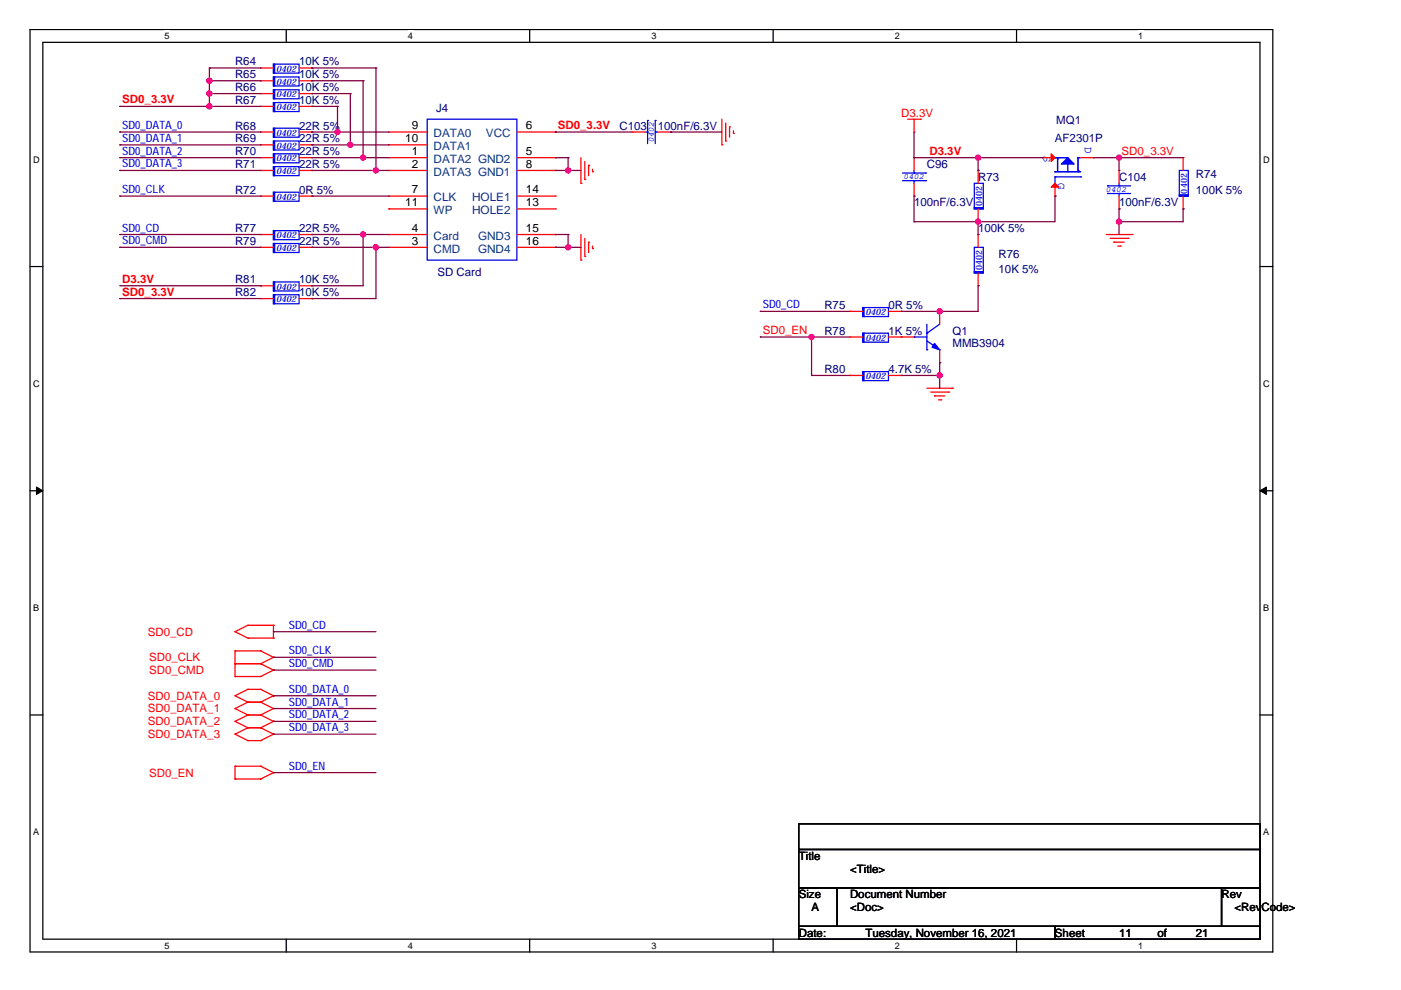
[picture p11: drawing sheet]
<svg xmlns="http://www.w3.org/2000/svg" width="297mm" height="210mm" viewBox="0 0 297 210" stroke-linecap="round" stroke-linejoin="round" font-family="sans-serif">
<path d="M6.4 6.3h263.5v195.5h-263.5zM9.1 9h258v190.1h-258z" fill="none" stroke="#000" stroke-width=".26"/>
<g fill="#fff">
<path d="M34.9 6.5h1.1v2.2h-1.1z"/>
<path d="M34.9 199.4h1.1v2.2h-1.1z"/>
</g>
<path d="M60.7 6.3v2.7M60.7 199.1v2.7" fill="none" stroke="#000" stroke-width=".26"/>
<g fill="#fff">
<path d="M86.5 6.5h1.1v2.2h-1.1z"/>
<path d="M86.5 199.4h1.1v2.2h-1.1z"/>
</g>
<path d="M112.3 6.3v2.7M112.3 199.1v2.7" fill="none" stroke="#000" stroke-width=".26"/>
<g fill="#fff">
<path d="M138.1 6.5h1.1v2.2h-1.1z"/>
<path d="M138.1 199.4h1.1v2.2h-1.1z"/>
</g>
<path d="M163.9 6.3v2.7M163.9 199.1v2.7" fill="none" stroke="#000" stroke-width=".26"/>
<g fill="#fff">
<path d="M189.7 6.5h1.1v2.2h-1.1z"/>
<path d="M189.7 199.4h1.1v2.2h-1.1z"/>
</g>
<path d="M215.5 6.3v2.7M215.5 199.1v2.7" fill="none" stroke="#000" stroke-width=".26"/>
<g fill="#fff">
<path d="M241.3 6.5h1.1v2.2h-1.1z"/>
<path d="M241.3 199.4h1.1v2.2h-1.1z"/>
<path d="M7.1 32.7h1.3v2.2h-1.3z"/>
<path d="M267.8 32.7h1.4v2.2h-1.4z"/>
<path d="M7.1 80.3h1.3v2.1h-1.3z"/>
<path d="M267.8 80.3h1.4v2.1h-1.4z"/>
</g>
<path d="M6.4 56.5h2.7M267.1 56.5h2.8" fill="none" stroke="#000" stroke-width=".26"/>
<g fill="#fff">
<path d="M7.1 127.8h1.2v2.2h-1.2z"/>
<path d="M267.8 127.8h1.3v2.2h-1.3z"/>
</g>
<path d="M6.4 104.1h2.7M267.1 104.1h2.8" fill="none" stroke="#000" stroke-width=".26"/>
<g fill="#000" stroke="#000" stroke-width=".21">
<path d="M7.7 103.3l1.4 .8-1.4 .7z" fill-rule="evenodd"/>
<path d="M267.1 104.1l1.4-.8v1.5z" fill-rule="evenodd"/>
</g>
<g fill="#fff">
<path d="M7.1 175.3h1.2v2.2h-1.2z"/>
<path d="M267.8 175.3h1.3v2.2h-1.3z"/>
</g>
<path d="M6.4 151.6h2.7M267.1 151.6h2.8M169.4 174.7h97.7v5.4h-97.7zM169.4 180.1h97.7v8.2h-97.7zM169.4 188.3h8.1v8.1h-8.1zM169.4 196.4h54.3v2.7h-54.3zM177.5 188.3h81.5v8.1h-81.5zM223.7 196.4h43.4v2.7h-43.4zM259 188.3h8.1v8.1h-8.1z" fill="none" stroke="#000" stroke-width=".26"/>
<g fill="none" stroke="#f00" stroke-width=".26">
<path d="M55.3 14.4h.1M55.3 19.8h.1M55.3 17.1h.1M55.3 14.4h2.7M55.3 19.8h2.7M55.3 17.1h2.7M63.4 14.4h2.7M63.4 19.8h2.7M63.4 17.1h2.7M66.1 14.4h.1M66.1 19.8h.1M66.1 17.1h.1"/>
<path d="M55.3 30.7h.1M55.3 33.4h.1M55.3 28h.1M55.3 36.1h.1M55.3 22.6h.1M55.3 30.7h2.7M55.3 33.4h2.7M55.3 28h2.7M55.3 36.1h2.7M55.3 22.6h2.7M63.4 30.7h2.7M63.4 33.4h2.7"/>
<path d="M63.4 28h2.7M63.4 36.1h2.7M63.4 22.6h2.7M66.1 30.7h.1M66.1 33.4h.1M66.1 28h.1M66.1 36.1h.1M66.1 22.6h.1M82.4 36.1h.1M82.4 28h.1M82.4 30.7h.1M82.4 33.4h.1"/>
<path d="M82.4 30.7h8.2M82.4 33.4h8.2M82.4 28h8.2M82.4 36.1h8.2M109.6 33.4h8.1M109.6 28h8.1M109.6 36.1h8.1M117.7 28h.1M117.7 36.1h.1M117.7 33.4h.1M123.2 38.9h.1M123.2 33.4v5.5"/>
<path d="M124 38h.1M124 34.2v3.8M124.8 35h.1M124.8 35v2.2M125.6 36.4h.1M125.6 35.9v.5M134 28h.1M134 28h2.8M139.5 28h2.7M142.2 28h.1M153.1 30.7h.1M153.1 25.3v5.4"/>
<path d="M153.9 29.9h.1M153.9 26.1v3.8M154.7 26.9h.1M154.7 26.9v2.2M155.5 28.3h.1M155.5 27.7v.6M192.4 25.3h2.8M193.8 28h.1M193.8 33.4h.1M193.8 25.3v2.7M193.8 33.4v2.7M193.8 38.9v2.7"/>
<path d="M195.2 25.3h.1M207.4 36.1h.1M207.4 36.1v2.8M221 33.4h.1M221 33.4h2.7M223.7 38.9v2.7M229.1 33.4h2.7M231.8 33.4h.1M237.3 36.1h.1M237.3 36.1v2.8M250.8 33.4h.1M250.8 33.4v2.7"/>
<path d="M55.3 49.7h.1M55.3 52.4h.1M55.3 41.6h.1M55.3 49.7h2.7M55.3 52.4h2.7M55.3 41.6h2.7M63.4 49.7h2.7M63.4 52.4h2.7M63.4 41.6h2.7M66.1 49.7h.1M66.1 52.4h.1M66.1 41.6h.1"/>
<path d="M82.4 41.6h.1M82.4 52.4h.1M82.4 44.3h.1M82.4 49.7h.1M82.4 49.7h8.2M82.4 52.4h8.2M82.4 41.6h8.2M82.4 44.3h8.2M109.6 49.7h8.1M109.6 52.4h8.1M109.6 41.6h8.1M109.6 44.3h8.1"/>
<path d="M117.7 44.3h.1M117.7 41.6h.1M117.7 49.7h.1M117.7 52.4h.1M123.2 55.2h.1M123.2 49.7v5.5M124 54.3h.1M124 50.5v3.8M124.8 51.3h.1M124.8 51.3v2.2M125.6 52.7h.1M125.6 52.2v.5"/>
<path d="M193.8 41.6h.1M207.4 47h.1M207.4 49.7h.1M207.4 44.3v2.7M207.4 49.7v2.7M207.4 57.9v2.7M223.7 41.6h.1M234.5 49.7h5.5M235.4 50.5h3.8M236.2 51.3h.1M236.2 51.3h2.2M237 52.2h.5"/>
<path d="M237.3 44.3h.1M237.3 41.6v2.7M237.5 52.2h.1M239.2 50.5h.1M240 49.7h.1M250.8 44.3h.1M250.8 41.6v2.7M55.3 63.3h.1M55.3 60.6h.1M55.3 63.3h2.7M55.3 60.6h2.7M63.4 63.3h2.7"/>
<path d="M63.4 60.6h2.7M66.1 63.3h.1M66.1 60.6h.1M180.2 79.6h.1M180.2 71.5h.1M180.2 66h.1M180.2 79.6h2.7M180.2 71.5h2.7M180.2 66h2.7M188.4 79.6h2.7M188.4 71.5h5.4M188.4 66h2.7"/>
<path d="M191.1 79.6h.1M191.1 71.5h.1M191.1 66h.1M199.2 66h.1M199.2 76.9h.1M199.2 66v2.7M199.2 74.2v2.7M207.4 60.6h.1M196.5 82.3h5.4M197.3 83.1h3.8M198.1 83.9h.1M198.1 83.9h2.2"/>
<path d="M199 84.8h.5M199.5 84.8h.1M201.1 83.1h.1M201.9 82.3h.1M49.8 133.9h.1M49.8 138h.1M49.8 133.9l2.7 1.4M49.8 138h5.5M49.8 138v5.4M52.5 132.6h.1M52.5 135.3h.1M52.5 132.6l-2.7 1.3"/>
<path d="M52.5 132.6h5.5M52.5 135.3h5.5M55.3 138h.1M55.3 138l2.7 1.4M58 132.6h.1M58 135.3h.1M58 139.4h.1M58 132.6v2.7M58 139.4l-2.7 1.3M49.8 147.5h.1M49.8 140.7h.1M49.8 143.4h.1"/>
<path d="M49.8 150.2h.1M49.8 152.9h.1M49.8 155.7h.1M49.8 147.5l2.7 1.4M49.8 140.7h5.5M49.8 143.4h5.5M49.8 150.2l2.7 1.4M49.8 152.9l2.7 1.4M49.8 155.7l2.7 1.3M52.5 146.2h.1M52.5 148.9h.1M52.5 151.6h.1"/>
<path d="M52.5 154.3h.1M52.5 157h.1M52.5 146.2l-2.7 1.3M52.5 146.2h2.8M52.5 148.9h2.8M52.5 148.9l-2.7 1.3M52.5 151.6h2.8M52.5 151.6l-2.7 1.3M52.5 154.3h2.8M52.5 154.3l-2.7 1.4M52.5 157h2.8M55.3 146.2h.1"/>
<path d="M55.3 148.9h.1M55.3 140.7h.1M55.3 143.4h.1M55.3 151.6h.1M55.3 154.3h.1M55.3 157h.1M55.3 146.2l2.7 1.3M55.3 140.7l2.7 1.4M55.3 148.9l2.7 1.3M55.3 151.6l2.7 1.3M55.3 154.3l2.7 1.4M58 147.5h.1"/>
<path d="M58 142.1h.1M58 150.2h.1M58 152.9h.1M58 155.7h.1M58 147.5l-2.7 1.4M58 142.1l-2.7 1.3M58 150.2l-2.7 1.4M58 152.9l-2.7 1.4M58 155.7l-2.7 1.3M49.8 162.5h.1M49.8 165.2h.1M49.8 162.5v2.7"/>
<path d="M49.8 162.5h5.5M49.8 165.2h5.5M55.3 162.5h.1M55.3 165.2h.1M55.3 162.5l2.7 1.3M58 163.8h.1M58 163.8l-2.7 1.4"/>
</g>
<g fill="#00f" stroke="#00f" stroke-width=".26">
<path d="M58 29.9h.2v1.9h-.2z" fill-rule="evenodd"/>
<path d="M58 13.6h.2v1.9h-.2z" fill-rule="evenodd"/>
<path d="M58 48.9h.2v1.9h-.2z" fill-rule="evenodd"/>
<path d="M58 62.5h.2v1.9h-.2z" fill-rule="evenodd"/>
<path d="M226.4 33.4l1.4 1.4h-2.8z" fill-rule="evenodd"/>
<path d="M58 19h.2v1.9h-.2z" fill-rule="evenodd"/>
<path d="M182.9 78.8h.3v1.9h-.3z" fill-rule="evenodd"/>
<path d="M58 32.6h.2v1.9h-.2z" fill-rule="evenodd"/>
<path d="M58 51.6h.2v1.9h-.2z" fill-rule="evenodd"/>
<path d="M182.9 70.6h.3v1.9h-.3z" fill-rule="evenodd"/>
<path d="M250 41.3h1.9v.3h-1.9z" fill-rule="evenodd"/>
<path d="M206.6 44h1.9v.3h-1.9z" fill-rule="evenodd"/>
<path d="M58 59.8h.2v1.9h-.2z" fill-rule="evenodd"/>
<path d="M198.1 72.8l1.1 1.4-1.6-.6z" fill-rule="evenodd"/>
<path d="M58 27.2h.2v1.9h-.2z" fill-rule="evenodd"/>
<path d="M58 35.3h.2v1.9h-.2z" fill-rule="evenodd"/>
<path d="M58 16.3h.2v1.9h-.2z" fill-rule="evenodd"/>
<path d="M58 21.7h.2v2h-.2z" fill-rule="evenodd"/>
<path d="M206.6 57.6h1.9v.3h-1.9z" fill-rule="evenodd"/>
<path d="M58 40.8h.2v1.9h-.2z" fill-rule="evenodd"/>
<path d="M182.9 65.2h.3v1.9h-.3z" fill-rule="evenodd"/>
</g>
<g fill="none" stroke="#00f" stroke-width=".26">
<path d="M58 13.6h5.4v1.9h-5.4zM58 19h5.4v1.9h-5.4zM58 16.3h5.4v1.9h-5.4zM58 29.9h5.4v1.9h-5.4zM58 32.6h5.4v1.9h-5.4zM58 27.2h5.4v1.9h-5.4zM58 35.3h5.4v1.9h-5.4zM58 21.7h5.4v2h-5.4zM90.6 25.3h19v29.9h-19zM136.8 28h.5M137.3 28h.1M137.3 25.5h.1"/>
<path d="M137.3 25.5v4.9M138.9 25.5h.1M138.9 28h.1M138.9 28h.6M138.9 25.5v4.9M191.3 38.3h5M191.3 36.7h5M193.8 36.7h.1M193.8 38.3h.1M193.8 36.1v.6M193.8 38.3v.6M196.3 38.3h.1"/>
<path d="M196.3 36.7h.1M206.6 38.9h1.9v5.4h-1.9zM223.7 36.4h.1M223.7 33.4h.1M223.7 37.5h.1M223.7 36.4h5.4M223.7 33.4h2.7M223.7 37.5v1.4M223.7 37.5h5.4M224.2 33.7h.1M224.2 33.4h.1M224.2 33.4v3"/>
<path d="M226.4 36.4h.1M226.4 34.8v1.6M228.6 33.4h.1M228.6 36.1h.1M228.6 36.4h.1M228.6 33.4h.5M228.6 33.4v3M229.1 37.5h.1M234.8 39.4h.1M234.8 39.4h4.9M237.3 39.4h.1M237.3 38.9v.5"/>
<path d="M250 36.1h1.9v5.5h-1.9zM58 48.9h5.4v1.9h-5.4zM58 51.6h5.4v1.9h-5.4zM58 59.8h5.4v1.9h-5.4zM58 40.8h5.4v1.9h-5.4zM206.6 52.4h1.9v5.5h-1.9zM234.8 41h.1M234.8 41h4.9M237.3 41h.1M237.3 41v.6M58 62.5h5.4v1.9h-5.4zM182.9 78.8h5.5v1.9h-5.5z"/>
<path d="M182.9 70.6h5.5v1.9h-5.5zM182.9 65.2h5.5v1.9h-5.5zM193.8 71.5h.1M193.8 71.5h2.7M196.5 70.6h.1M196.5 74.2h.1M196.5 72.3l2.7 1.9M196.5 68.7v5.5M199.2 74.2h.1M199.2 68.7l-2.7 1.9"/>
</g>
<g fill="#f00" stroke="#f00" stroke-width=".26">
<path d="M223.7 38.9l.8 .8h-1.6z" fill-rule="evenodd"/>
<path d="M222.9 32.6l.8 .8-.8 .8z" fill-rule="evenodd"/>
</g>
<g fill="none" stroke="#800040" stroke-width=".26">
<path d="M44.4 14.4h.1M44.4 17.1h.1M44.4 19.8h.1M44.4 14.4h10.9M44.4 14.4v8.2M44.4 17.1h10.9M44.4 19.8h10.9M66.1 19.8h.1M66.1 17.1h.1M66.1 14.4h.1M66.1 14.4h13.6M66.1 17.1h10.9"/>
<path d="M66.1 19.8h8.2M74.3 19.8h.1M74.3 19.8v10.9M77 17.1h.1M77 17.1v16.3M79.7 14.4h.1M79.7 14.4v21.7M25.4 36.1h.1M25.4 33.4h.1M25.4 28h.1M25.4 30.7h.1M25.4 22.6h.1"/>
<path d="M25.4 36.1h29.9M25.4 33.4h29.9M25.4 28h29.9M25.4 30.7h29.9M25.4 22.6h29.9M44.4 22.6h.1M66.1 28h.1M66.1 30.7h.1M66.1 33.4h.1M66.1 36.1h.1M66.1 22.6h.1M66.1 36.1h16.3"/>
<path d="M66.1 33.4h16.3M66.1 28h16.3M66.1 30.7h16.3M66.1 22.6h5.5M71.6 22.6h.1M71.6 28h.1M71.6 22.6v5.4M74.3 30.7h.1M77 33.4h.1M79.7 36.1h.1M117.7 33.4h.1M117.7 28h.1"/>
<path d="M117.7 36.1h.1M117.7 36.1h5.5M117.7 33.4h2.8M117.7 28h16.3M120.5 36.1h.1M120.5 33.4h.1M120.5 33.4v2.7M142.2 28h.1M142.2 28h10.9M193.8 33.4h.1M193.8 33.4h27.2M193.8 28v5.4"/>
<path d="M207.4 36.1h.1M207.4 33.4v2.7M221 33.4h.1M231.8 33.4h.1M231.8 33.4h19M237.3 33.4h.1M237.3 33.4v2.7M25.4 41.6h.1M25.4 52.4h.1M25.4 49.7h.1M25.4 41.6h29.9M25.4 52.4h29.9"/>
<path d="M25.4 49.7h29.9M66.1 41.6h.1M66.1 49.7h.1M66.1 52.4h.1M66.1 41.6h16.3M66.1 52.4h16.3M66.1 49.7h16.3M77 49.7h.1M77 49.7v10.9h-10.9M79.7 52.4h.1M79.7 52.4v10.9h-13.6M117.7 49.7h.1"/>
<path d="M117.7 52.4h.1M117.7 52.4h5.5M117.7 49.7h2.8M120.5 49.7h.1M120.5 52.4h.1M120.5 49.7v2.7M193.8 41.6h.1M193.8 47h.1M193.8 41.6v5.4M207.4 47h.1M207.4 49.7h.1M207.4 47v2.7"/>
<path d="M223.7 41.6h.1M223.7 41.6v5.4h-29.9M237.3 47h.1M237.3 44.3h.1M237.3 44.3v5.4M250.8 44.3h.1M250.8 44.3v2.7h-13.5M25.4 63.3h.1M25.4 63.3h29.9M25.4 60.6h29.9M55.3 60.6h.1M66.1 60.6h.1"/>
<path d="M66.1 63.3h.1M161.2 71.5h.1M161.2 66h.1M161.2 71.5h19M161.2 66h19M172.1 79.6h.1M172.1 71.5h.1M172.1 79.6h8.1M172.1 71.5v8.1M191.1 66h.1M191.1 79.6h.1M191.1 79.6h8.1"/>
<path d="M199.2 66h.1M199.2 76.9h.1M199.2 79.6h.1M199.2 76.9v5.4M207.4 60.6h.1M207.4 60.6v5.4h-16.3M58 139.4h.1M58 133.9h.1M58 139.4h21.7M58 133.9h21.7M58 147.5h.1M58 155.7h.1"/>
<path d="M58 152.9h.1M58 150.2h.1M58 142.1h.1M58 147.5h21.7M58 155.7h21.7M58 152.9h21.7M58 150.2h21.7M58 142.1h21.7M58 163.8h.1M58 163.8h21.7"/>
</g>
<g fill="#f0f" stroke="#f0f" stroke-width=".26">
<circle cx="44.4" cy="22.5" r=".54"/>
<circle cx="77" cy="33.4" r=".54"/>
<circle cx="79.7" cy="36.1" r=".54"/>
<circle cx="77" cy="49.7" r=".54"/>
<circle cx="44.4" cy="17.1" r=".54"/>
<circle cx="44.4" cy="19.8" r=".54"/>
<circle cx="71.5" cy="28" r=".54"/>
<circle cx="74.3" cy="30.7" r=".54"/>
<circle cx="79.7" cy="52.4" r=".54"/>
<circle cx="120.4" cy="36.1" r=".54"/>
<circle cx="120.4" cy="52.4" r=".54"/>
<circle cx="237.2" cy="33.4" r=".54"/>
<circle cx="237.2" cy="47" r=".54"/>
<circle cx="199.2" cy="66" r=".54"/>
<circle cx="172.1" cy="71.4" r=".54"/>
<circle cx="199.2" cy="79.6" r=".54"/>
<circle cx="207.4" cy="33.4" r=".54"/>
<circle cx="207.4" cy="47" r=".54"/>
</g>
<g font-size="2.5">
<text x="87.3" y="27.4">9</text>
<text x="111.5" y="27.4">6</text>
<text x="85.9" y="30.1">10</text>
<text x="87.3" y="35.6">2</text>
<text x="87.3" y="32.9">1</text>
<text x="111.5" y="35.6">8</text>
<text x="111.5" y="32.9">5</text>
<text x="87.3" y="41">7</text>
<text x="111.5" y="41">14</text>
<text x="85.9" y="43.7">11</text>
<text x="111.5" y="43.7">13</text>
<text x="87.3" y="51.9">3</text>
<text x="87.3" y="49.2">4</text>
<text x="111.5" y="49.2">15</text>
<text x="111.5" y="51.9">16</text>
</g>
<g font-size="2.5" fill="#004080">
<text x="91.9" y="29.1">DATA0</text>
<text x="103" y="29.1">VCC</text>
<text x="91.9" y="31.8">DATA1</text>
<text x="91.9" y="34.5">DATA2 GND2</text>
<text x="91.9" y="37.3">DATA3 GND1</text>
<text x="91.9" y="42.7">CLK</text>
<text x="91.9" y="45.4">WP</text>
<text x="100.1" y="45.4">HOLE2</text>
<text x="100.1" y="42.7">HOLE1</text>
<text x="91.9" y="53.6">CMD</text>
<text x="91.9" y="50.8">Card</text>
<text x="101.4" y="50.8">GND3</text>
<text x="101.4" y="53.6">GND4</text>
</g>
<g font-size="2.4" fill="#000080">
<text x="49.8" y="13.9">R64</text>
<text x="49.8" y="16.6">R65</text>
<text x="63.4" y="13.9">10K 5%</text>
<text x="63.4" y="16.6">10K 5%</text>
<text x="49.8" y="19.3">R66</text>
<text x="49.8" y="22">R67</text>
<text x="63.4" y="19.3">10K 5%</text>
<text x="63.4" y="22">10K 5%</text>
<text x="92.5" y="23.7">J4</text>
<text x="49.8" y="27.5">R68</text>
<text x="63.4" y="27.5">22R 5%</text>
<text x="131.3" y="27.5">C103</text>
<text x="139.5" y="27.5">100nF/6.3V</text>
<text x="223.9" y="26.4">MQ1</text>
<text x="49.8" y="30.2">R69</text>
<text x="49.8" y="32.9">R70</text>
<text x="49.8" y="35.6">R71</text>
<text x="63.4" y="30.2">22R 5%</text>
<text x="63.4" y="32.9">22R 5%</text>
<text x="63.4" y="35.6">22R 5%</text>
<text x="196.5" y="35.6">C96</text>
<text x="223.7" y="30.2">AF2301P</text>
<text x="49.8" y="41">R72</text>
<text x="63.4" y="41">0R 5%</text>
<text x="207.4" y="38.3">R73</text>
<text x="237.3" y="38.3">C104</text>
<text x="253.6" y="37.8">R74</text>
<text x="253.6" y="41">100K 5%</text>
<text x="193.8" y="43.8">100nF/6.3V</text>
<text x="237.3" y="43.8">100nF/6.3V</text>
<text x="49.8" y="49.2">R77</text>
<text x="49.8" y="51.9">R79</text>
<text x="63.4" y="49.2">22R 5%</text>
<text x="63.4" y="51.9">22R 5%</text>
<text x="207.4" y="49.2">100K 5%</text>
<text x="92.7" y="58.4">SD Card</text>
<text x="211.7" y="54.6">R76</text>
<text x="211.7" y="57.9">10K 5%</text>
<text x="49.8" y="62.8">R82</text>
<text x="49.8" y="60.1">R81</text>
<text x="63.4" y="62.8">10K 5%</text>
<text x="63.4" y="60.1">10K 5%</text>
<text x="174.8" y="65.5">R75</text>
<text x="188.4" y="65.5">0R 5%</text>
<text x="174.8" y="70.9">R78</text>
<text x="188.4" y="70.9">1K 5%</text>
<text x="201.9" y="70.9">Q1</text>
<text x="201.9" y="73.6">MMB3904</text>
<text x="174.8" y="79.1">R80</text>
<text x="188.4" y="79.1">4.7K 5%</text>
</g>
<g font-size="2.4" fill="#f00">
<text x="25.9" y="21.9">SD0_3.3V</text>
<text x="118.3" y="27.4">SD0_3.3V</text>
<text x="191.1" y="24.7">D3.3V</text>
<text x="197.1" y="32.9">D3.3V</text>
<text x="237.8" y="32.8">SD0_3.3V</text>
<text x="25.9" y="62.7">SD0_3.3V</text>
<text x="25.9" y="60">D3.3V</text>
<text x="161.7" y="70.8">SD0_EN</text>
<text x="31.4" y="134.8">SD0_CD</text>
<text x="31.6" y="140.2">SD0_CLK</text>
<text x="31.6" y="142.9">SD0_CMD</text>
<text x="31.4" y="148.3">SD0_DATA_0</text>
<text x="31.4" y="151.1">SD0_DATA_1</text>
<text x="31.4" y="153.8">SD0_DATA_2</text>
<text x="31.4" y="156.5">SD0_DATA_3</text>
<text x="31.6" y="164.6">SD0_EN</text>
</g>
<g font-size="2.4" fill="#00f">
<text x="25.9" y="27.4">SD0_DATA_0</text>
<text x="25.9" y="35.5">SD0_DATA_3</text>
<text x="25.9" y="32.8">SD0_DATA_2</text>
<text x="25.9" y="30.1">SD0_DATA_1</text>
<text x="221.3" y="33.2" transform="rotate(90 221.3 33.2)">S</text>
<text x="230" y="31.3" transform="rotate(90 230 31.3)">D</text>
<text x="25.9" y="40.9">SD0_CLK</text>
<text x="224.3" y="38.9" transform="rotate(90 224.3 38.9)">G</text>
<text x="25.9" y="51.8">SD0_CMD</text>
<text x="25.9" y="49.1">SD0_CD</text>
<text x="161.7" y="65.4">SD0_CD</text>
<text x="61.2" y="133.3">SD0_CD</text>
<text x="61.2" y="138.7">SD0_CLK</text>
<text x="61.2" y="141.4">SD0_CMD</text>
<text x="61.2" y="146.9">SD0_DATA_0</text>
<text x="61.2" y="149.6">SD0_DATA_1</text>
<text x="61.2" y="155">SD0_DATA_3</text>
<text x="61.2" y="152.3">SD0_DATA_2</text>
<text x="61.2" y="163.2">SD0_EN</text>
</g>
<g font-size="2.4">
<text x="169.4" y="182.3">Title</text>
<text x="180.2" y="185">&lt;Title&gt;</text>
<text x="169.4" y="190.4">Size</text>
<text x="180.2" y="190.4">Document Number</text>
<text x="259" y="190.4">Rev</text>
<text x="172.1" y="193.2">A</text>
<text x="180.2" y="193.2">&lt;Doc&gt;</text>
<text x="261.7" y="193.2">&lt;RevCode&gt;</text>
<text x="169.4" y="198.6">Date:</text>
<text x="183.5" y="198.6">Tuesday, November 16, 2021</text>
<text x="223.7" y="198.6">Sheet</text>
<text x="237.3" y="198.6">11</text>
<text x="245.4" y="198.6">of</text>
<text x="253.6" y="198.6">21</text>
</g>
<g font-size="1.9">
<text x="34.9" y="8.3">5</text>
<text x="86.5" y="8.3">4</text>
<text x="138.1" y="8.3">3</text>
<text x="189.7" y="8.3">2</text>
<text x="241.3" y="8.3">1</text>
<text x="7.1" y="34.5">D</text>
<text x="267.8" y="34.5">D</text>
<text x="7.1" y="82">C</text>
<text x="267.8" y="82">C</text>
<text x="7.1" y="129.6">B</text>
<text x="267.8" y="129.6">B</text>
<text x="7.1" y="177.1">A</text>
<text x="267.8" y="177.1">A</text>
<text x="34.9" y="201.2">5</text>
<text x="86.5" y="201.2">4</text>
<text x="138.1" y="201.2">3</text>
<text x="189.7" y="201.2">2</text>
<text x="241.3" y="201.2">1</text>
</g>
<g font-size="1.9" fill="#00f">
<text x="58.5" y="15.2">0402</text>
<text x="58.5" y="17.9">0402</text>
<text x="58.5" y="20.7">0402</text>
<text x="58.5" y="23.4">0402</text>
<text x="58.5" y="28.8">0402</text>
<text x="58.5" y="31.5">0402</text>
<text x="58.5" y="34.2">0402</text>
<text x="138.6" y="30.2" transform="rotate(-90 138.6 30.2)">0402</text>
<text x="58.5" y="37">0402</text>
<text x="191.6" y="38">0402</text>
<text x="234.5" y="40.7">0402</text>
<text x="251.7" y="41" transform="rotate(-90 251.7 41)">0402</text>
<text x="58.5" y="42.4">0402</text>
<text x="208.2" y="43.7" transform="rotate(-90 208.2 43.7)">0402</text>
<text x="58.5" y="50.5">0402</text>
<text x="58.5" y="53.3">0402</text>
<text x="208.2" y="57.3" transform="rotate(-90 208.2 57.3)">0402</text>
<text x="58.5" y="64.1">0402</text>
<text x="58.5" y="61.4">0402</text>
<text x="183.5" y="66.8">0402</text>
<text x="183.5" y="72.3">0402</text>
<text x="183.5" y="80.4">0402</text>
</g>
</svg>
